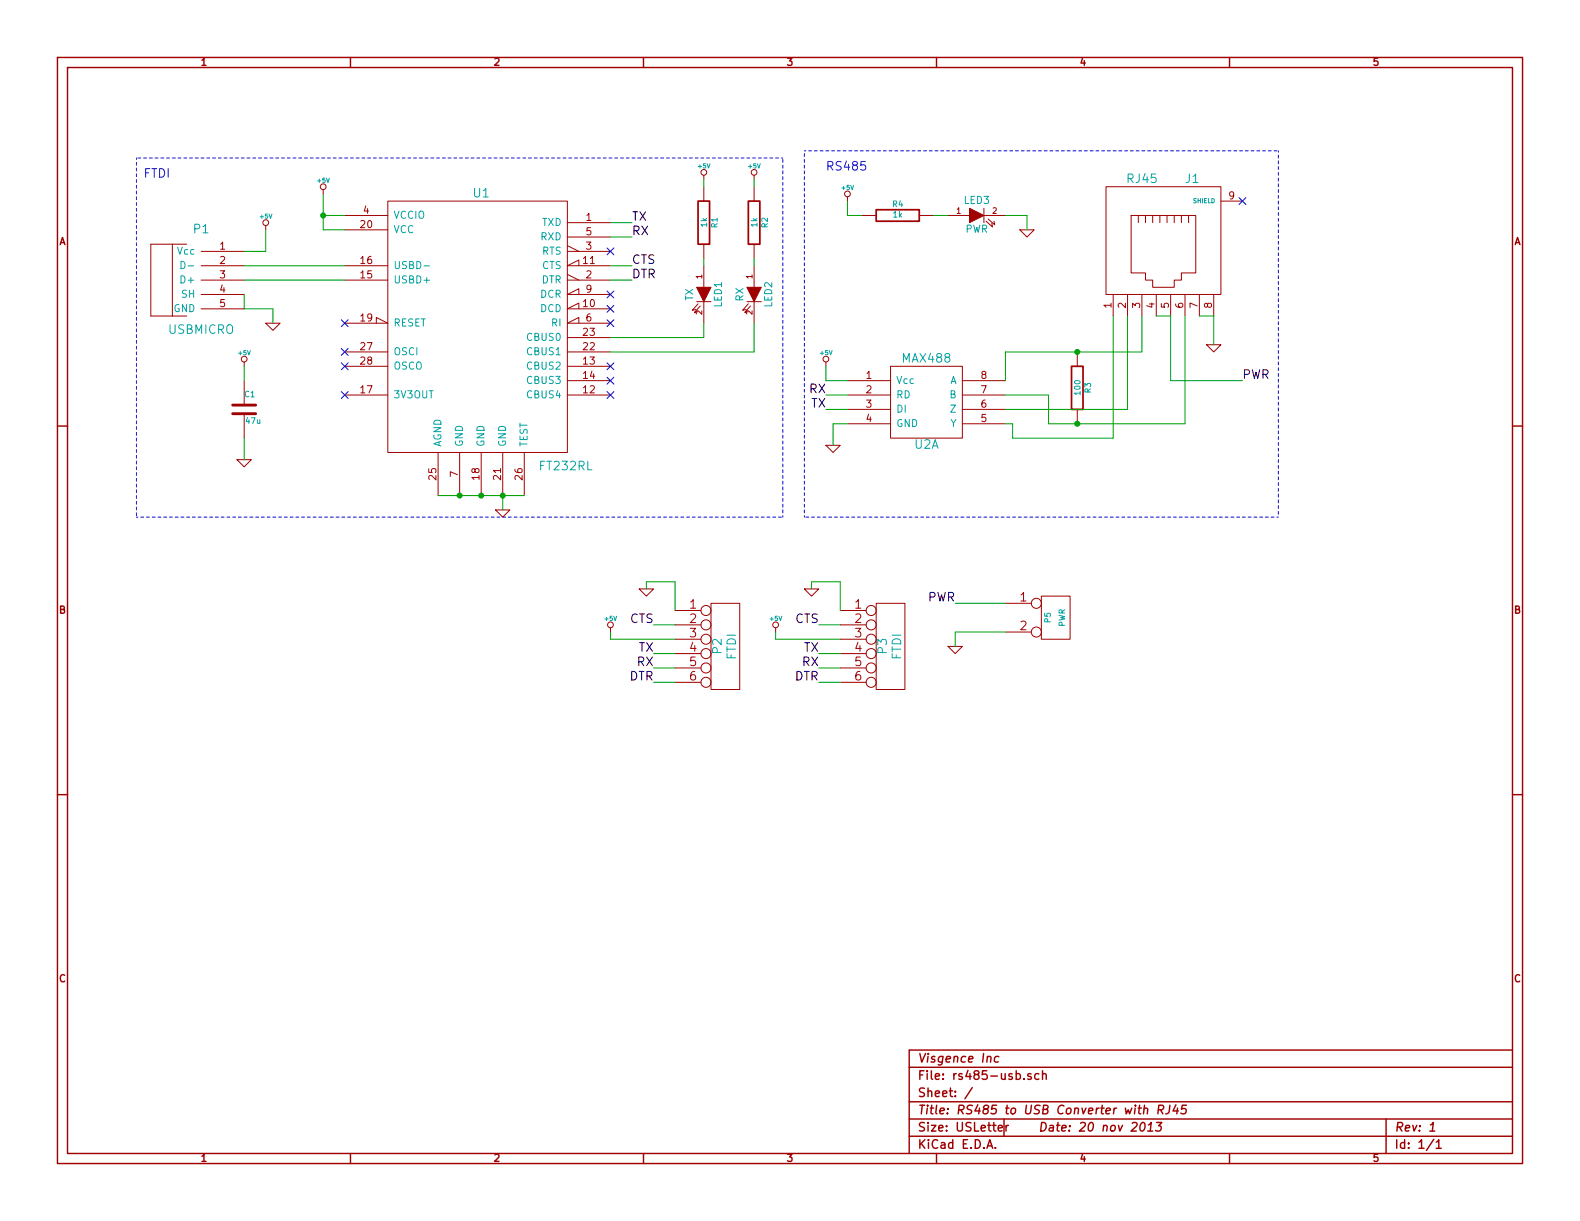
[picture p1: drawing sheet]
<svg xmlns="http://www.w3.org/2000/svg" width="279mm" height="216mm" viewBox="0 0 279 216" stroke-linecap="round" stroke-linejoin="round" font-family="sans-serif">
<g fill="none" stroke="#a00000" stroke-width=".25">
<path d="M10.2 10.2h259v195.5h-259zM11.9 11.9h255.6v192.1h-255.6zM62 10.2v1.7M113.8 10.2v1.7M165.6 10.2v1.7M217.4 10.2v1.7M10.2 75.3h1.7M267.5 75.3h1.7M10.2 140.5h1.7M267.5 140.5h1.7M160.8 188.7h106.7M160.8 194.8h106.7"/>
<path d="M160.8 197.9h106.7M171.9 192.3l-1.3 2M176.5 199.5l.8-.1-.1-.3-.4-.1-.3 .2 .1 .7h.6M176.6 186.9l-.1-.1a.52 .52 0 0 0-.6 .3v.6l.2 .1 .4-.1M177.5 197.9v3M177.9 199v1M178.3 199l-.2 .1-.2 .2M181.1 190.7v.2M182.3 189.9l-.3-.1-.3 .3 .1 .2 .5 .1v.4h-.6M183.7 189.9a.48 .48 0 0 0-.6 .1v.7l.2 .2 .4-.1M184.4 190v-.1a.36 .36 0 0 1 .6 .2v.8M184.4 189.3v1.6"/>
<path d="M201.8 198.6l.4-.1a.88 .88 0 0 1-.3 1.5l-.3-.3a1.19 1.19 0 0 1 .2-1.1zM202.3 196.1l.3-.2 .3 .1v1M202.4 195.4l-.2 1.6M202.9 200h.9M203.1 198.9l.5-.4-.2 1.5M204.5 198.5h1l-.6 .6h.3l.2 .3-.3 .5-.6 .1-.2-.1M204.8 196.2h.6l.4-.3a.36 .36 0 0 0-.3-.5h-.6l-.2 1.6M205.2 196.2l.4 .8M206.9 195.4l-.1 1.1a.55 .55 0 0 1-.7 .5M207.9 195.4l-.5 1h1M208.2 195.9l-.1 1.1M209.8 195.4h-.7l-.2 .8 .2-.2 .6 .1 .1 .2-.2 .5-.2 .2-.6-.2"/>
<path d="M245.1 197.9v6.1M252.8 200h.9M253 198.9l.5-.4-.2 1.5M267.5 185.7h-106.7v18.3M62 204v1.7M113.8 204v1.7M160.8 200.9h106.7M165.6 204v1.7M174.5 203l.5-1.5 .5 1.5M174.7 202.6h.7M176 202.9v.1M217.4 204v1.7"/>
<path d="M253.5 201.4l-1.3 2M254 202l.4-.5v1.5M254 203h.9"/>
</g>
<g fill="none" stroke="#a00000" stroke-width=".18">
<path d="M47 39.9v.7M57.1 33.5v.8M61 38.1h7.6M68.6 35.6h31.7v44.4h-31.7zM100.3 39.4h7.6M124.5 31v.8M124.5 33v2.6M133.3 31v.8M133.3 33v2.6M149.9 34.8v.8M152.4 38.1h2.5M162.6 38.1h2.5"/>
<path d="M167.6 38.1h3.8M174 38.1h3.8M174 36.8v2.6M174.4 39.1l1.1 1-.1-.6M174.8 38.7l1.1 1.1-.1-.7M195.6 33h20.3v19.1h-20.3zM200 38.1h11.5v10.2h-2.6v1.2h-1.3v1.3h-3.8v-1.3h-1.2v-1.2h-2.6zM201.3 38.1v1.3M202.6 38.1v1.3M203.8 38.1v1.3M205.1 38.1v1.3M206.4 38.1v1.3"/>
<path d="M207.6 38.1v1.3M208.9 38.1v1.3M210.2 38.1v1.3M215.9 35.6h3.8M26.7 43.2v12.7zM26.7 55.9h3.8zM26.7 43.2h3.8zM30.5 43.2v12.7zM30.5 43.2h.1M30.5 43.2h2.5zM35.6 49.5h7.6M35.6 44.5h7.6"/>
<path d="M35.6 52.1h7.6M35.6 54.6h7.6M35.6 47h7.6M47 57.2h2.5l-1.2 1.2zM61 57.2h7.6l-2.1-1.1v1.1M61 49.5h7.6M61 40.6h7.6M61 47h7.6M100.3 49.5h7.6M100.3 48.5l2.1 1M100.3 44.5h7.6M100.3 43.4l2.1 1.1"/>
<path d="M100.3 41.9h7.6M100.3 59.7h7.6M102.4 57.2v-1.1l-2.1 1.1h7.6M102.4 52.1v-1l-2.1 1h7.6M102.4 54.6v-1l-2.1 1h7.6M102.4 47v-1l-2.1 1h7.6M123.2 53.3h2.5M123.4 53.7l-1 1.2 .7-.2M123.8 54.1l-1 1.1 .6-.1M124.5 43.2v2.5M124.5 47v3.8M124.5 53.3v3.9"/>
<path d="M132.1 53.3h2.5M132.3 53.7l-1 1.2 .7-.2M132.7 54.1l-1 1.1 .6-.1M133.3 43.2v2.5M133.3 47v3.8M133.3 53.3v3.9M180.3 40.6h2.6l-1.3 1.3zM196.8 52.1v3.8M199.4 52.1v3.8M201.9 52.1v3.8M204.5 52.1v3.8M207 52.1v3.8"/>
<path d="M209.5 52.1v3.8M212.1 52.1v3.8M214.6 52.1v3.8M43.2 64v.8M43.2 67.3v4.3M43.2 73.2v4.3M61 69.9h7.6M61 62.2h7.6M61 64.8h7.6M100.3 67.3h7.6M100.3 69.9h7.6M100.3 62.2h7.6"/>
<path d="M100.3 64.8h7.6M146 78.7h2.6l-1.3 1.3zM146 64v.8M149.9 67.3h7.6M149.9 69.9h7.6M149.9 72.4h7.6M149.9 74.9h7.6M157.5 64.8h12.7v12.7h-12.7zM170.2 67.3h7.6M170.2 69.9h7.6M170.2 72.4h7.6M170.2 74.9h7.6"/>
<path d="M190.5 62.2v2.6M190.5 72.4v2.5M213.4 61h2.5l-1.3 1.2zM41.9 81.3h2.5l-1.2 1.3zM77.5 80v7.6M81.3 80v7.6M85.1 80v7.6M87.6 90.2h2.6l-1.3 1.2zM88.9 80v7.6M92.7 80v7.6M107.9 111v.8M113 104.1h2.6l-1.3 1.3z"/>
<path d="M119.4 108h4.6M119.4 110.5h4.6M119.4 113h4.6M119.4 115.6h4.6M119.4 118.1h4.6M125.7 106.7h5.1v15.2h-5.1zM137.2 111v.8M142.2 104.1h2.6l-1.3 1.3zM148.6 108h4.6M148.6 110.5h4.6M148.6 113h4.6M148.6 115.6h4.6"/>
<path d="M148.6 118.1h4.6M154.9 106.7h5.1v15.2h-5.1zM167.6 114.3h2.6l-1.3 1.3zM177.8 106.7h4.6M177.8 111.8h4.6M184.1 105.4h5.1v7.6h-5.1zM119.4 120.7h4.6M148.6 120.7h4.6"/>
<circle cx="47" cy="39.4" r=".51"/>
<circle cx="57.2" cy="33" r=".51"/>
<circle cx="124.5" cy="30.5" r=".51"/>
<circle cx="133.4" cy="30.5" r=".51"/>
<circle cx="149.9" cy="34.3" r=".51"/>
<circle cx="43.2" cy="63.5" r=".51"/>
<circle cx="146.1" cy="63.5" r=".51"/>
<circle cx="108" cy="110.5" r=".51"/>
<circle cx="124.8" cy="110.5" r=".89"/>
<circle cx="124.8" cy="118.1" r=".89"/>
<circle cx="124.8" cy="115.6" r=".89"/>
<circle cx="124.8" cy="107.9" r=".89"/>
<circle cx="124.8" cy="113" r=".89"/>
<circle cx="137.2" cy="110.5" r=".51"/>
<circle cx="154.1" cy="115.6" r=".89"/>
<circle cx="154.1" cy="118.1" r=".89"/>
<circle cx="154.1" cy="113" r=".89"/>
<circle cx="154.1" cy="107.9" r=".89"/>
<circle cx="154.1" cy="110.5" r=".89"/>
<circle cx="183.3" cy="111.8" r=".89"/>
<circle cx="183.3" cy="106.7" r=".89"/>
<circle cx="124.8" cy="120.6" r=".89"/>
<circle cx="154.1" cy="120.6" r=".89"/>
</g>
<path d="M123.4 35.6h2.1v7.6h-2.1zM132.3 35.6h2.1v7.6h-2.1zM154.9 37.1h7.7v2h-7.7zM189.5 64.8h2v7.6h-2z" fill="none" stroke="#a00000" stroke-width=".3"/>
<g fill="none" stroke="#0000c0" stroke-width=".18">
<path d="M219.1 35l1.2 1.2M220.3 35l-1.2 1.2M60.4 56.5l1.2 1.3M61.6 56.5l-1.2 1.3M107.3 51.5l1.3 1.2M107.3 54l1.3 1.2M107.3 56.5l1.3 1.3M107.3 43.8l1.3 1.3M108.6 51.5l-1.3 1.2M108.6 54l-1.3 1.2M108.6 56.5l-1.3 1.3M108.6 43.8l-1.3 1.3"/>
<path d="M60.4 61.6l1.2 1.2M60.4 64.2l1.2 1.2M60.4 69.2l1.2 1.3M61.6 61.6l-1.2 1.2M61.6 64.2l-1.2 1.2M61.6 69.2l-1.2 1.3M107.3 69.2l1.3 1.3M107.3 66.7l1.3 1.2M107.3 64.2l1.3 1.2M108.6 69.2l-1.3 1.3M108.6 66.7l-1.3 1.2M108.6 64.2l-1.3 1.2"/>
</g>
<path d="M32 46.2a.64 .64 0 0 1 .7 .7 .64 .64 0 0 1-.7 .6zM33.3 47h.9M75 47h.9" fill="none" stroke="#00a0a0" stroke-width=".18"/>
<g fill="none" stroke="#00a000" stroke-width=".18">
<path d="M57.1 34.3v6.3h3.9M57.1 38.1h3.9M107.9 39.4h3.9M124.5 31.8v1.2M133.3 31.8v1.2M149.9 35.6v2.5h2.5M165.1 38.1h2.5M177.8 38.1h3.8v2.5M43.2 47h17.8M43.2 49.5h17.8M43.2 52.1v2.5h5.1v2.6M47 40.6v3.9h-3.8"/>
<path d="M107.9 41.9h3.9M107.9 47h3.9M107.9 49.5h3.9M124.5 57.2v2.5h-16.6M124.5 45.7v1.3M133.3 57.2v5h-25.4M133.3 45.7v1.3M196.8 55.9v21.6h-17.7v-2.6h-1.3M199.4 55.9v16.5h-21.6M201.9 55.9v6.3h-24.1v5.1M204.5 55.9h2.5v11.4h12.7M209.5 55.9v19h-24.1v-5h-7.6"/>
<path d="M212.1 55.9h2.5v5.1M43.2 64.8v2.5M43.2 77.5v3.8M146 69.9h3.9M146 72.4h3.9M146 64.8v2.5h3.9M149.9 74.9h-2.6v3.8M77.5 87.6h15.2M88.9 87.6v2.6M107.9 111.8v1.2h11.5M114.3 104.1v-1.2h5.1v5.1M115.6 115.6h3.8"/>
<path d="M115.6 118.1h3.8M115.6 110.5h3.8M137.2 111.8v1.2h11.4M143.5 104.1v-1.2h5.1v5.1M144.8 115.6h3.8M144.8 118.1h3.8M144.8 110.5h3.8M168.9 106.7h8.9M177.8 111.8h-8.9v2.5M115.6 120.7h3.8M144.8 120.7h3.8"/>
</g>
<g fill="#00a000" stroke="#00a000" stroke-width=".25">
<circle cx="190.5" cy="62.2" r=".41"/>
<circle cx="190.5" cy="74.9" r=".41"/>
<circle cx="57.1" cy="38.1" r=".41"/>
<circle cx="81.3" cy="87.6" r=".41"/>
<circle cx="85.1" cy="87.6" r=".41"/>
<circle cx="88.9" cy="87.6" r=".41"/>
</g>
<path d="M41.1 73.2h4.1M41.1 71.6h4.1" fill="none" stroke="#a00000" stroke-width=".51"/>
<g fill="#a00000" stroke="#a00000" stroke-width=".18">
<path d="M123.2 50.8h2.5l-1.2 2.5z"/>
<path d="M132.1 50.8h2.5l-1.3 2.5z"/>
<path d="M171.4 36.8l2.6 1.3-2.6 1.3z"/>
</g>
<path d="M24.1 27.9v63.5M138.4 27.9h-114.3M142.2 26.7h83.9M226.1 26.7v64.7M24.1 91.4h114.3M138.4 91.4v-63.5M142.2 91.4v-64.7M226.1 91.4h-83.9" fill="none" stroke="#00f" stroke-width=".18" stroke-dasharray=".5" stroke-dashoffset=".3"/>
<g font-size="2.1" fill="#00f">
<text x="25.4" y="31.5">FTDI</text>
<text x="146" y="30.2">RS485</text>
</g>
<g font-size="2.1" fill="#00a0a0">
<text x="83.7" y="35">U1</text>
<text x="199.4" y="32.4">RJ45</text>
<text x="209.7" y="32.4">J1</text>
<text x="34.3" y="41.3">P1</text>
<text x="29.8" y="59.1">USBMICRO</text>
<text x="159.7" y="64.2">MAX488</text>
<text x="95.6" y="83.2">FT232RL</text>
<text x="161.7" y="79.4">U2A</text>
<text x="127.7" y="115.6" transform="rotate(-90 127.7 115.6)">P2</text>
<text x="130.2" y="116.7" transform="rotate(-90 130.2 116.7)">FTDI</text>
<text x="156.9" y="115.6" transform="rotate(-90 156.9 115.6)">P3</text>
<text x="159.4" y="116.7" transform="rotate(-90 159.4 116.7)">FTDI</text>
</g>
<g font-size="2.1">
<text x="111.8" y="39.1">TX</text>
<text x="111.8" y="41.7">RX</text>
<text x="111.8" y="46.7">CTS</text>
<text x="111.8" y="49.3">DTR</text>
<text x="143.1" y="69.6">RX</text>
<text x="219.7" y="67.1">PWR</text>
<text x="143.3" y="72.1">TX</text>
<text x="164" y="106.4">PWR</text>
<text x="111.3" y="110.2">CTS</text>
<text x="140.5" y="110.2">CTS</text>
<text x="112.6" y="117.9">RX</text>
<text x="112.9" y="115.3">TX</text>
<text x="141.8" y="117.9">RX</text>
<text x="142.1" y="115.3">TX</text>
<text x="111.2" y="120.4">DTR</text>
<text x="140.4" y="120.4">DTR</text>
</g>
<g font-size="2.1" fill="#a00000">
<text x="122" y="107.7">1</text>
<text x="151.2" y="107.7">1</text>
<text x="180.4" y="106.4">1</text>
<text x="122" y="110.2">2</text>
<text x="122" y="112.8">3</text>
<text x="151.2" y="110.2">2</text>
<text x="151.2" y="112.8">3</text>
<text x="180.4" y="111.5">2</text>
<text x="122" y="115.3">4</text>
<text x="122" y="117.9">5</text>
<text x="151.2" y="115.3">4</text>
<text x="151.2" y="117.9">5</text>
<text x="122" y="120.4">6</text>
<text x="151.2" y="120.4">6</text>
<text x="162.3" y="191">File: rs485-usb.sch</text>
<text x="162.3" y="188">Visgence Inc</text>
<text x="162.3" y="197.1">Title: RS485 to USB Converter with RJ45</text>
<text x="162.3" y="194.1">Sheet: /</text>
<text x="162.3" y="203.2">KiCad E.D.A.</text>
<text x="162.3" y="200.2">Size: USLetter</text>
<text x="183.6" y="200.2">Date: 20 nov 2013</text>
<text x="246.6" y="200.2">Rev: 1</text>
<text x="246.6" y="203.2">Id: 1/1</text>
</g>
<g font-size="1.8" fill="#a00000">
<text x="35.6" y="11.7">1</text>
<text x="87.4" y="11.7">2</text>
<text x="139.2" y="11.7">3</text>
<text x="191" y="11.7">4</text>
<text x="242.8" y="11.7">5</text>
<text x="217.3" y="35.3">9</text>
<text x="63.8" y="40.4">20</text>
<text x="64.3" y="37.8">4</text>
<text x="103.7" y="39.1">1</text>
<text x="103.7" y="41.7">5</text>
<text x="10.4" y="43.4">A</text>
<text x="38.9" y="44.2">1</text>
<text x="38.9" y="46.7">2</text>
<text x="63.8" y="46.7">16</text>
<text x="103.2" y="46.7">11</text>
<text x="103.7" y="44.2">3</text>
<text x="267.7" y="43.4">A</text>
<text x="38.9" y="49.3">3</text>
<text x="38.9" y="51.8">4</text>
<text x="63.8" y="49.3">15</text>
<text x="103.7" y="49.3">2</text>
<text x="103.7" y="51.8">9</text>
<text x="38.9" y="54.4">5</text>
<text x="63.8" y="56.9">19</text>
<text x="103.2" y="54.4">10</text>
<text x="103.2" y="59.4">23</text>
<text x="103.7" y="56.9">6</text>
<text x="196.6" y="54.5" transform="rotate(-90 196.6 54.5)">1</text>
<text x="199.1" y="54.5" transform="rotate(-90 199.1 54.5)">2</text>
<text x="201.7" y="54.5" transform="rotate(-90 201.7 54.5)">3</text>
<text x="204.2" y="54.5" transform="rotate(-90 204.2 54.5)">4</text>
<text x="206.8" y="54.5" transform="rotate(-90 206.8 54.5)">5</text>
<text x="209.3" y="54.5" transform="rotate(-90 209.3 54.5)">6</text>
<text x="211.8" y="54.5" transform="rotate(-90 211.8 54.5)">7</text>
<text x="214.4" y="54.5" transform="rotate(-90 214.4 54.5)">8</text>
<text x="63.8" y="62">27</text>
<text x="63.8" y="64.5">28</text>
<text x="103.2" y="62">22</text>
<text x="103.2" y="64.5">13</text>
<text x="63.8" y="69.6">17</text>
<text x="103.2" y="69.6">12</text>
<text x="103.2" y="67.1">14</text>
<text x="153.2" y="67.1">1</text>
<text x="153.2" y="69.6">2</text>
<text x="173.5" y="69.6">7</text>
<text x="173.5" y="67.1">8</text>
<text x="153.2" y="72.1">3</text>
<text x="153.2" y="74.7">4</text>
<text x="173.5" y="74.7">5</text>
<text x="173.5" y="72.1">6</text>
<text x="77.2" y="84.8" transform="rotate(-90 77.2 84.8)">25</text>
<text x="81" y="84.3" transform="rotate(-90 81 84.3)">7</text>
<text x="84.8" y="84.8" transform="rotate(-90 84.8 84.8)">18</text>
<text x="88.6" y="84.8" transform="rotate(-90 88.6 84.8)">21</text>
<text x="92.5" y="84.8" transform="rotate(-90 92.5 84.8)">26</text>
<text x="10.4" y="108.6">B</text>
<text x="267.7" y="108.6">B</text>
<text x="10.4" y="173.7">C</text>
<text x="267.7" y="173.7">C</text>
<text x="35.6" y="205.5">1</text>
<text x="87.4" y="205.5">2</text>
<text x="139.2" y="205.5">3</text>
<text x="191" y="205.5">4</text>
<text x="242.8" y="205.5">5</text>
</g>
<g font-size="1.8" fill="#00a0a0">
<text x="69.6" y="38.7">VCCIO</text>
<text x="69.6" y="41.3">VCC</text>
<text x="95.8" y="40">TXD</text>
<text x="170.5" y="36.1">LED3</text>
<text x="170.7" y="41.2">PWR</text>
<text x="31.4" y="45.1">Vcc</text>
<text x="69.6" y="47.6">USBD-</text>
<text x="95.6" y="42.5">RXD</text>
<text x="95.8" y="45.1">RTS</text>
<text x="95.8" y="47.6">CTS</text>
<text x="32.1" y="52.7">SH</text>
<text x="32.2" y="50.2">D+</text>
<text x="69.6" y="50.2">USBD+</text>
<text x="95.5" y="52.7">DCR</text>
<text x="95.7" y="50.2">DTR</text>
<text x="122.6" y="53.2" transform="rotate(-90 122.6 53.2)">TX</text>
<text x="131.5" y="53.3" transform="rotate(-90 131.5 53.3)">RX</text>
<text x="30.6" y="55.2">GND</text>
<text x="69.6" y="57.8">RESET</text>
<text x="95.5" y="55.2">DCD</text>
<text x="97.5" y="57.8">RI</text>
<text x="127.7" y="54.3" transform="rotate(-90 127.7 54.3)">LED1</text>
<text x="136.6" y="54.3" transform="rotate(-90 136.6 54.3)">LED2</text>
<text x="69.6" y="62.9">OSCI</text>
<text x="69.6" y="65.4">OSCO</text>
<text x="93.3" y="62.9">CBUS1</text>
<text x="93.3" y="65.4">CBUS2</text>
<text x="93.3" y="60.3">CBUS0</text>
<text x="69.6" y="70.5">3V3OUT</text>
<text x="93.3" y="70.5">CBUS4</text>
<text x="93.3" y="67.9">CBUS3</text>
<text x="158.5" y="67.9">Vcc</text>
<text x="158.5" y="70.5">RD</text>
<text x="167.9" y="70.5">B</text>
<text x="167.9" y="67.9">A</text>
<text x="158.5" y="73">DI</text>
<text x="158.5" y="75.6">GND</text>
<text x="168" y="75.6">Y</text>
<text x="168.1" y="73">Z</text>
<text x="78.1" y="79" transform="rotate(-90 78.1 79)">AGND</text>
<text x="81.9" y="79" transform="rotate(-90 81.9 79)">GND</text>
<text x="85.7" y="79" transform="rotate(-90 85.7 79)">GND</text>
<text x="89.5" y="79" transform="rotate(-90 89.5 79)">GND</text>
<text x="93.3" y="79" transform="rotate(-90 93.3 79)">TEST</text>
</g>
<g font-size="1.4" fill="#00a0a0">
<text x="125.1" y="40.1" transform="rotate(-90 125.1 40.1)">1k</text>
<text x="126.9" y="40.3" transform="rotate(-90 126.9 40.3)">R1</text>
<text x="134" y="40.1" transform="rotate(-90 134 40.1)">1k</text>
<text x="135.8" y="40.3" transform="rotate(-90 135.8 40.3)">R2</text>
<text x="157.9" y="36.7">R4</text>
<text x="157.9" y="38.5">1k</text>
<text x="43.3" y="70.3">C1</text>
<text x="191.1" y="69.7" transform="rotate(-90 191.1 69.7)">100</text>
<text x="193" y="69.5" transform="rotate(-90 193 69.5)">R3</text>
<text x="43.5" y="75">47u</text>
<text x="185.9" y="110.1" transform="rotate(-90 185.9 110.1)">P5</text>
<text x="188.4" y="110.9" transform="rotate(-90 188.4 110.9)">PWR</text>
</g>
<g font-size="1.4" fill="#a00000">
<text x="169.2" y="37.8">1</text>
<text x="175.5" y="37.8">2</text>
<text x="124.2" y="49.3" transform="rotate(-90 124.2 49.3)">1</text>
<text x="133.1" y="49.3" transform="rotate(-90 133.1 49.3)">1</text>
<text x="124.2" y="55.6" transform="rotate(-90 124.2 55.6)">2</text>
<text x="133.1" y="55.6" transform="rotate(-90 133.1 55.6)">2</text>
</g>
<g font-size="1.1" fill="#00a0a0">
<text x="123.5" y="29.8">+5V</text>
<text x="132.4" y="29.8">+5V</text>
<text x="56.2" y="32.3">+5V</text>
<text x="148.9" y="33.6">+5V</text>
<text x="211" y="35.9">SHIELD</text>
<text x="46" y="38.7">+5V</text>
<text x="42.2" y="62.8">+5V</text>
<text x="145.1" y="62.8">+5V</text>
<text x="107" y="109.8">+5V</text>
<text x="136.2" y="109.8">+5V</text>
</g>
</svg>
